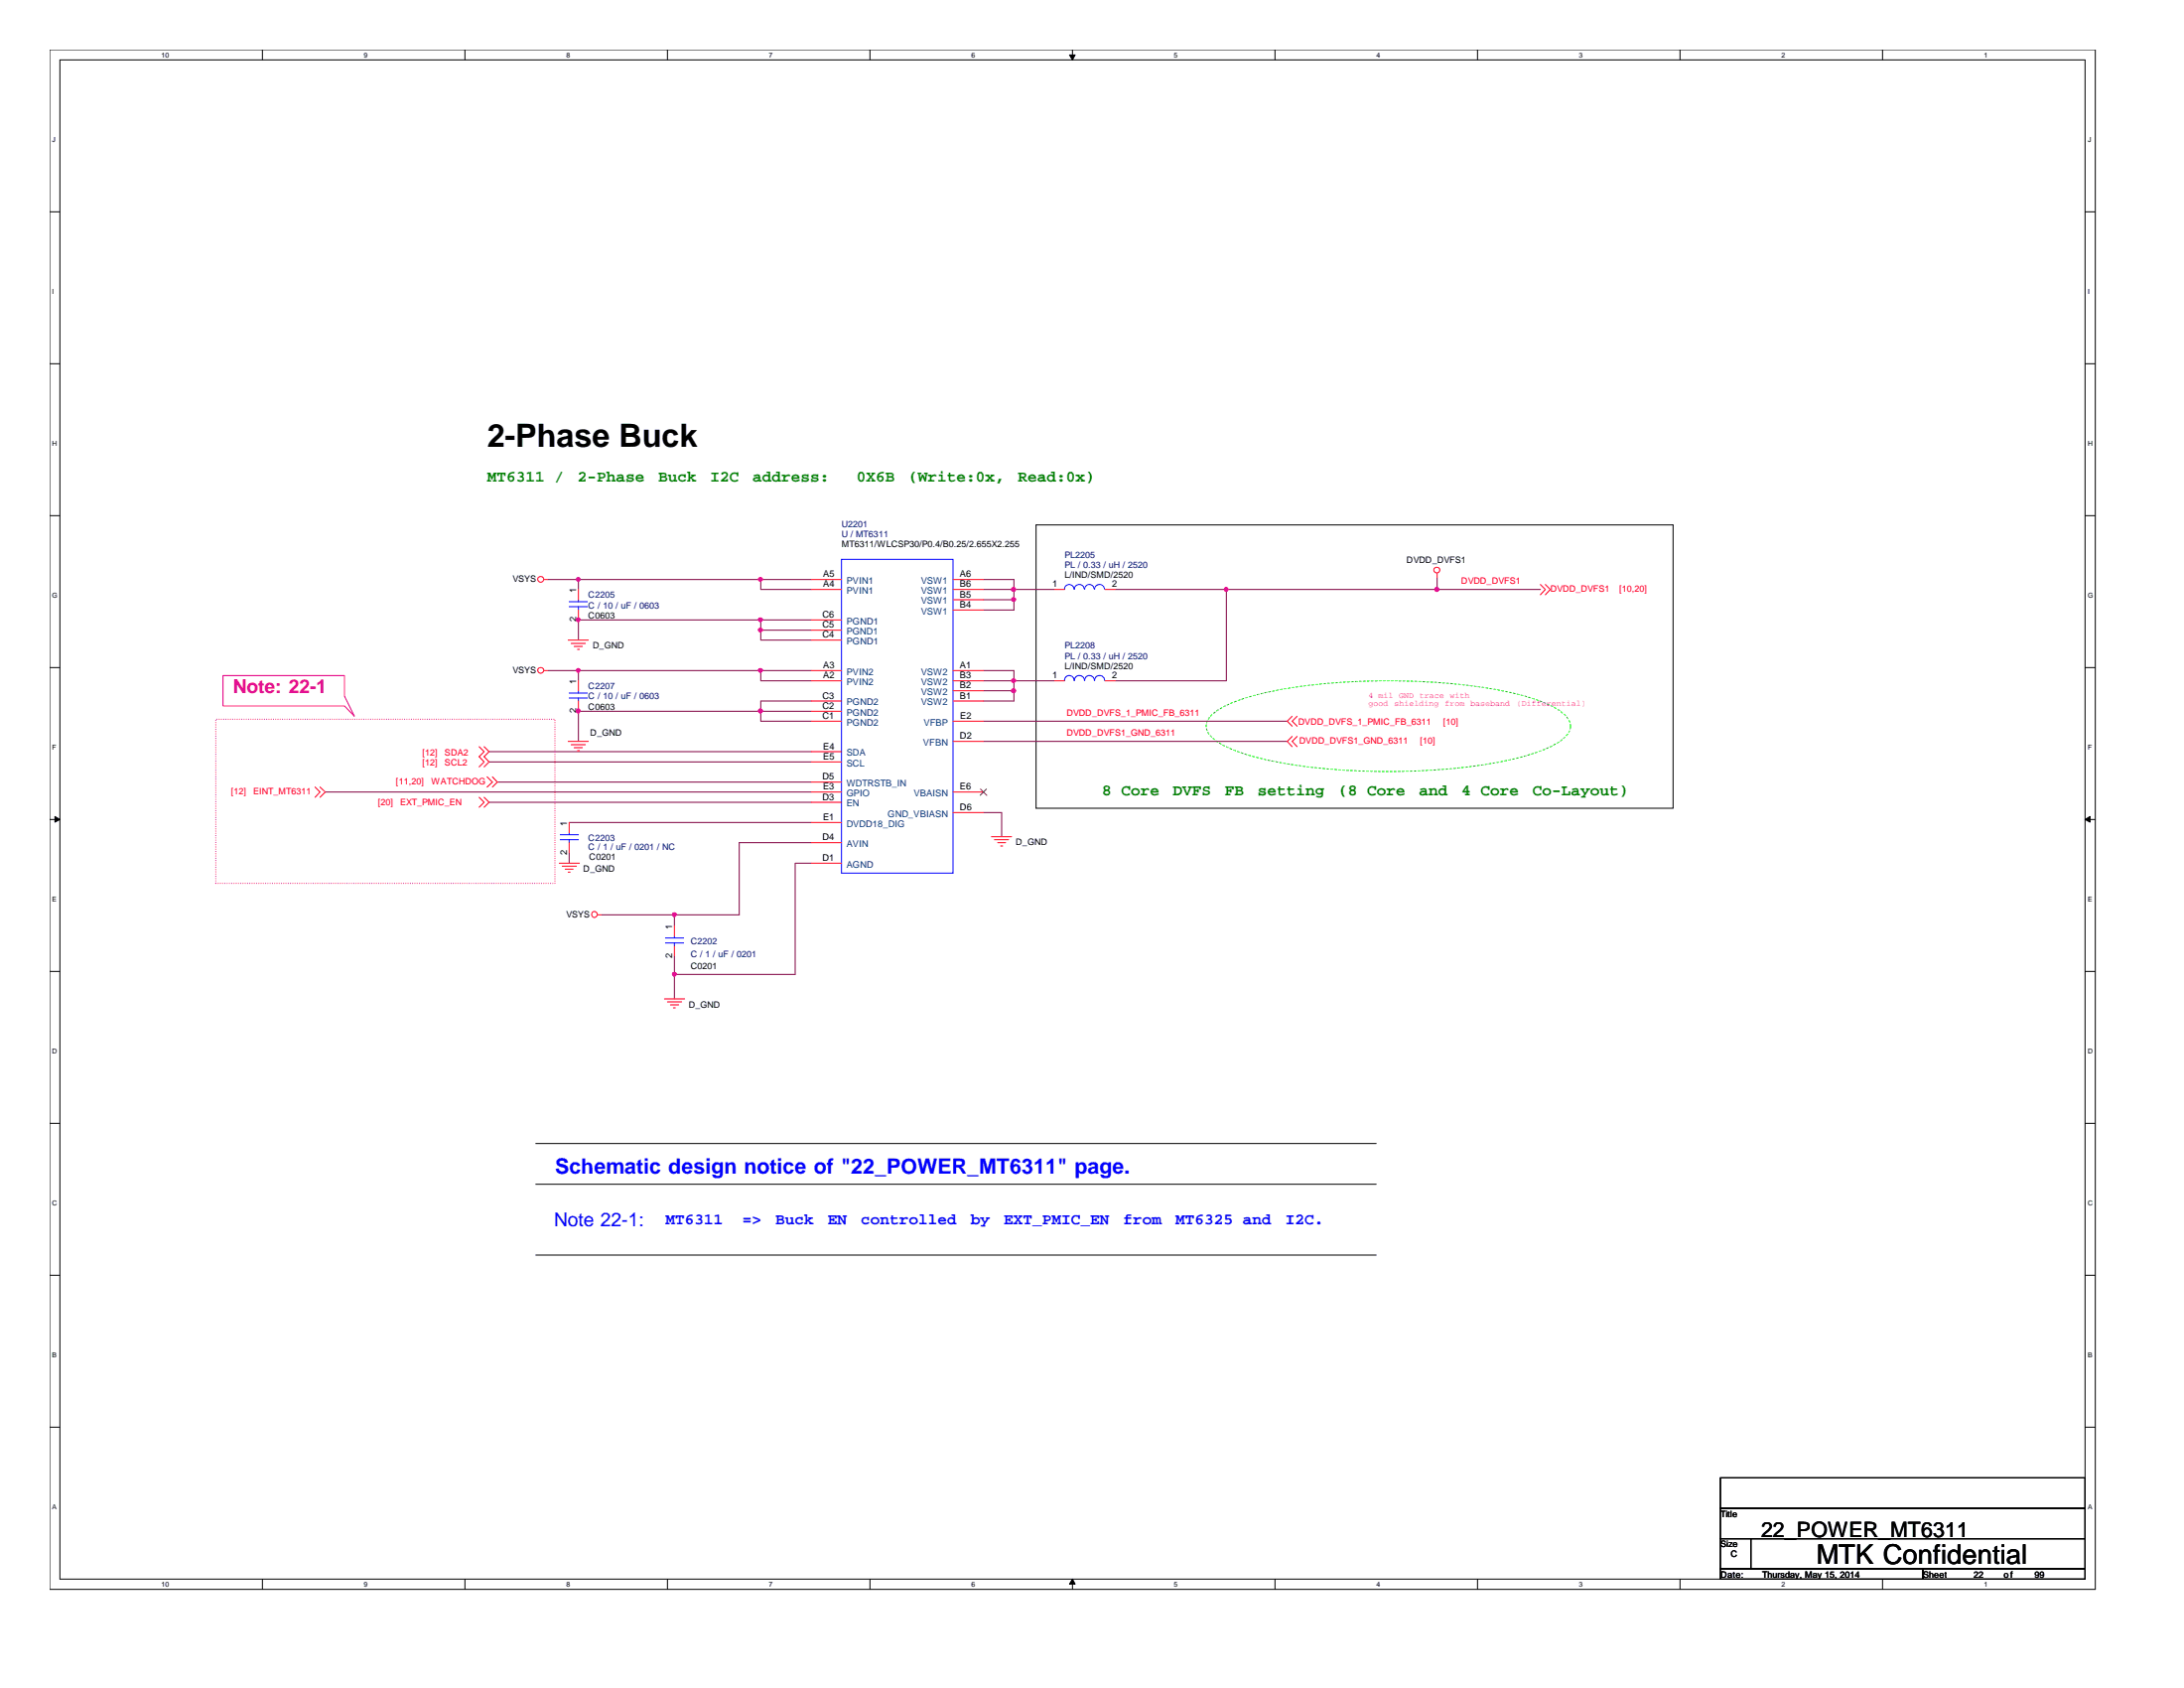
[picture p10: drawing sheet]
<svg xmlns="http://www.w3.org/2000/svg" width="279mm" height="216mm" viewBox="0 0 279 216" stroke-linecap="round" stroke-linejoin="round" font-family="sans-serif">
<path d="M6.3 6.3h261.8v197h-261.8zM7.7 7.7h259v194.3h-259z" fill="none" stroke="#000" stroke-width=".13"/>
<g fill="#fff">
<path d="M20.6 6.5h1v1h-1z"/>
<path d="M20.6 202.1h1v1.1h-1z"/>
</g>
<path d="M33.6 6.3v1.4M33.6 202v1.3" fill="none" stroke="#000" stroke-width=".13"/>
<g fill="#fff">
<path d="M46.5 6.5h.5v1h-.5z"/>
<path d="M46.5 202.1h.5v1.1h-.5z"/>
</g>
<path d="M59.5 6.3v1.4M59.5 202v1.3" fill="none" stroke="#000" stroke-width=".13"/>
<g fill="#fff">
<path d="M72.4 6.5h.5v1h-.5z"/>
<path d="M72.4 202.1h.5v1.1h-.5z"/>
</g>
<path d="M85.4 6.3v1.4M85.4 202v1.3" fill="none" stroke="#000" stroke-width=".13"/>
<g fill="#fff">
<path d="M98.3 6.5h.5v1h-.5z"/>
<path d="M98.3 202.1h.5v1.1h-.5z"/>
</g>
<path d="M111.3 6.3v1.4M111.3 202v1.3" fill="none" stroke="#000" stroke-width=".13"/>
<g fill="#fff">
<path d="M124.2 6.5h.6v1h-.6z"/>
<path d="M124.2 202.1h.6v1.1h-.6z"/>
</g>
<path d="M137.2 6.3v1.4M137.2 202v1.3" fill="none" stroke="#000" stroke-width=".13"/>
<g fill="#000" stroke="#000" stroke-width=".13">
<path d="M136.8 7h.7l-.3 .7z" fill-rule="evenodd"/>
<path d="M137.2 202l.3 .6h-.7z" fill-rule="evenodd"/>
</g>
<g fill="#fff">
<path d="M150.2 6.5h.5v1h-.5z"/>
<path d="M150.2 202.1h.5v1.1h-.5z"/>
</g>
<path d="M163.1 6.3v1.4M163.1 202v1.3" fill="none" stroke="#000" stroke-width=".13"/>
<g fill="#fff">
<path d="M176.1 6.5h.5v1h-.5z"/>
<path d="M176.1 202.1h.5v1.1h-.5z"/>
</g>
<path d="M189 6.3v1.4M189 202v1.3" fill="none" stroke="#000" stroke-width=".13"/>
<g fill="#fff">
<path d="M202 6.5h.5v1h-.5z"/>
<path d="M202 202.1h.5v1.1h-.5z"/>
</g>
<path d="M214.9 6.3v1.4M214.9 202v1.3" fill="none" stroke="#000" stroke-width=".13"/>
<g fill="#fff">
<path d="M227.9 6.5h.5v1h-.5z"/>
<path d="M227.9 202.1h.5v1.1h-.5z"/>
</g>
<path d="M240.8 6.3v1.4M240.8 202v1.3" fill="none" stroke="#000" stroke-width=".13"/>
<g fill="#fff">
<path d="M253.8 6.5h.5v1h-.5z"/>
<path d="M253.8 202.1h.5v1.1h-.5z"/>
<path d="M6.7 17.4h.5v1h-.5z"/>
<path d="M267.1 17.4h.4v1h-.4z"/>
<path d="M6.7 36.8h.2v1h-.2z"/>
<path d="M267.1 36.8h.2v1h-.2z"/>
</g>
<path d="M6.3 27.1h1.4M266.7 27.1h1.4" fill="none" stroke="#000" stroke-width=".13"/>
<g fill="#fff">
<path d="M6.7 56.2h.6v1h-.6z"/>
<path d="M267.1 56.2h.6v1h-.6z"/>
</g>
<path d="M6.3 46.5h1.4M266.7 46.5h1.4" fill="none" stroke="#000" stroke-width=".13"/>
<g fill="#fff">
<path d="M6.7 75.6h.7v1.1h-.7z"/>
<path d="M267.1 75.6h.7v1.1h-.7z"/>
</g>
<path d="M6.3 66h1.4M266.7 66h1.4" fill="none" stroke="#000" stroke-width=".13"/>
<g fill="#fff">
<path d="M6.7 95.1h.5v1h-.5z"/>
<path d="M267.1 95.1h.5v1h-.5z"/>
</g>
<path d="M6.3 85.4h1.4M266.7 85.4h1.4" fill="none" stroke="#000" stroke-width=".13"/>
<g fill="#fff">
<path d="M6.7 114.5h.6v1h-.6z"/>
<path d="M267.1 114.5h.6v1h-.6z"/>
</g>
<path d="M6.3 104.8h1.4M266.7 104.8h1.4" fill="none" stroke="#000" stroke-width=".13"/>
<g fill="#000" stroke="#000" stroke-width=".13">
<path d="M7 104.4l.7 .4-.7 .4z" fill-rule="evenodd"/>
<path d="M266.7 104.8l.7-.4v.8z" fill-rule="evenodd"/>
</g>
<g fill="#fff">
<path d="M6.7 133.9h.6v1.1h-.6z"/>
<path d="M267.1 133.9h.6v1.1h-.6z"/>
</g>
<path d="M6.3 124.2h1.4M266.7 124.2h1.4" fill="none" stroke="#000" stroke-width=".13"/>
<g fill="#fff">
<path d="M6.7 153.4h.6v1h-.6z"/>
<path d="M267.1 153.4h.6v1h-.6z"/>
</g>
<path d="M6.3 143.7h1.4M266.7 143.7h1.4" fill="none" stroke="#000" stroke-width=".13"/>
<g fill="#fff">
<path d="M6.7 172.8h.6v1h-.6z"/>
<path d="M267.1 172.8h.6v1h-.6z"/>
</g>
<path d="M6.3 163.1h1.4M266.7 163.1h1.4" fill="none" stroke="#000" stroke-width=".13"/>
<g fill="#fff">
<path d="M6.7 192.2h.5v1.1h-.5z"/>
<path d="M267.1 192.2h.5v1.1h-.5z"/>
</g>
<path d="M132.5 67.1h81.5v36.3h-81.5zM68.5 151.5h107.6M68.5 146.3h107.6M68.5 160.5h107.6M6.3 182.5h1.4M220.1 189h46.6v3.9h-46.6zM220.1 192.9h46.6v3.9h-46.6zM220.1 196.8h3.9v3.9h-3.9zM224 196.8h42.7v3.9h-42.7zM266.7 182.5h1.4M220.1 200.7h25.9v1.3h-25.9zM246 200.7h20.7v1.3h-20.7z" fill="none" stroke="#000" stroke-width=".13"/>
<path d="M154.8 91.7a8.3 8.3 0 0 1 3.5-2.1 53.2 53.2 0 0 1 14.6-2.4 78 78 0 0 1 21.2 1.6 17 17 0 0 1 5.8 2.3 1.9 1.9 0 0 1 .5 2.9 8.4 8.4 0 0 1-3.5 2.1 53.4 53.4 0 0 1-14.6 2.5 77.1 77.1 0 0 1-21.2-1.6 17.1 17.1 0 0 1-5.7-2.4 1.9 1.9 0 0 1-.6-2.9z" fill="none" stroke="#0f0" stroke-width=".13" stroke-dasharray=".3 .3"/>
<path d="M28.5 86.4h15.6v2.6l1.2 2.6-1.2-1.3h-15.6z" fill="none" stroke="#ff0080" stroke-width=".13"/>
<path d="M27.6 92h43.4v21h-43.4z" fill="none" stroke="#ff0080" stroke-width=".13" stroke-dasharray="0 .3"/>
<g fill="none" stroke="#800040" stroke-width=".13">
<path d="M70.1 74.1h33.7M74 74.1v1.3M97.3 74.1v1.3h6.5M97.3 79.3v2.6h6.5M103.8 79.3h-29.8v2.6M125.8 75.4h9.1M125.8 74.1h3.9v3.9h-3.9M125.8 76.7h3.9M142.7 75.4h54.4M156.9 75.4v11.7h-14.2M183.9 73.9v1.5M62.6 97.5h41.2"/>
<path d="M62.6 96.1h41.2M70.1 85.8h33.7M74 85.8v1.3M97.3 85.8v1.3h6.5M97.3 80.6h6.5M103.8 89.7h-6.5v2.5h6.5M103.8 91h-29.8v3.8M125.8 87.1h9.1M125.8 85.8h3.9v3.9h-3.9M125.8 92.2h38.9M125.8 94.8h38.9M125.8 88.3h3.9"/>
<path d="M41.6 101.3h62.2M62.6 102.6h41.2M63.6 100h40.2M72.8 105.2h31M72.8 109.1v1.3M86.3 117v1.4M103.8 110.4h-2.1v14.2h-15.4M103.8 107.8h-9.2v9.2h-17.6M125.8 103.9h2.3v3.1M86.3 122.3v5.5"/>
</g>
<g fill="#f0f" stroke="#f0f" stroke-width=".13">
<path d="M156.7 75.2l.1-.1 .3 .2-.1 .3h-.2h-.1z" fill-rule="evenodd"/>
<path d="M73.8 90.7h.2l.2 .1-.1 .3-.1 .1-.2-.1z" fill-rule="evenodd"/>
<path d="M73.8 73.9h.3l.1 .2-.1 .2h-.1h-.2z" fill-rule="evenodd"/>
<path d="M73.8 85.6h.3l.1 .1-.1 .2-.1 .1-.2-.1z" fill-rule="evenodd"/>
<path d="M73.8 79.1h.3l.1 .1-.1 .2-.1 .1-.2-.1z" fill-rule="evenodd"/>
<path d="M156.7 75.2l.1-.1 .3 .2-.1 .3h-.2h-.1z" fill-rule="evenodd"/>
<path d="M73.8 90.7h.2l.2 .1-.1 .3-.1 .1-.2-.1z" fill-rule="evenodd"/>
<path d="M73.8 73.9h.3l.1 .2-.1 .2h-.1h-.2z" fill-rule="evenodd"/>
<path d="M73.8 85.6h.3l.1 .1-.1 .2-.1 .1-.2-.1z" fill-rule="evenodd"/>
<path d="M73.8 79.1h.3l.1 .1-.1 .2-.1 .1-.2-.1z" fill-rule="evenodd"/>
<circle cx="97.3" cy="85.7" r=".25"/>
<circle cx="97.3" cy="90.9" r=".26"/>
<circle cx="97.3" cy="74.1" r=".25"/>
<circle cx="129.7" cy="75.4" r=".26"/>
<circle cx="129.7" cy="87" r=".25"/>
<circle cx="86.3" cy="124.6" r=".25"/>
<circle cx="129.7" cy="76.7" r=".25"/>
<circle cx="129.7" cy="88.4" r=".26"/>
<circle cx="97.3" cy="79.3" r=".25"/>
<circle cx="97.3" cy="80.6" r=".25"/>
<circle cx="183.8" cy="75.4" r=".26"/>
<circle cx="86.3" cy="117" r=".25"/>
</g>
<g fill="none" stroke="#f00" stroke-width=".13">
<path d="M69.6 74.1h.5M74 75.4v1.3M74 78v1.3M103.8 74.1h3.9M103.8 75.4h3.9M103.8 79.3h3.9M121.9 74.1h3.9M121.9 75.4h3.9M121.9 76.7h3.9M121.9 78h3.9M134.9 75.4h1.3M141.4 75.4h1.3"/>
<path d="M183.9 73.3v.6M197.1 74.8l.6 .6-.6 .7M197.7 74.8l.6 .6-.6 .7M61.3 95.5l.6 .6-.6 .7 .6 .7-.6 .6M61.9 95.5l.7 .6-.7 .7 .7 .7-.7 .6M62.3 99.4l.7 .6-.7 .7M63 99.4l.6 .6-.6 .7M69.6 85.8h.5M72.7 94.8h2.6M72.7 81.9h2.6M73.1 95.2h1.8M73.1 82.3h1.8"/>
<path d="M73.4 95.6h1.1M73.4 82.7h1.1M73.9 96h.2M73.9 83.1h.2M74 87.1v1.2M74 89.7v1.3M103.8 85.8h3.9M103.8 81.9h3.9M103.8 87.1h3.9M103.8 80.6h3.9M103.8 97.5h3.9M103.8 96.1h3.9"/>
<path d="M103.8 92.2h3.9M103.8 89.7h3.9M103.8 91h3.9M121.9 85.8h3.9M121.9 94.8h3.9M121.9 87.1h3.9M121.9 92.2h3.9M121.9 89.7h3.9M121.9 88.3h3.9M134.9 87.1h1.3M141.4 87.1h1.3M165.3 91.6l-.6 .6 .6 .7"/>
<path d="M165.3 94.2l-.6 .6 .6 .7M165.9 91.6l-.6 .6 .6 .7M165.9 94.2l-.6 .6 .6 .7M40.3 100.7l.6 .6-.6 .7M40.9 100.7l.7 .6-.7 .7M61.3 102l.6 .6-.6 .7M61.9 102l.7 .6-.7 .7M71.5 110.4h2.6M71.9 110.8h1.8M72.3 111.2h1M72.7 111.5h.2M72.8 105.2v1.3"/>
<path d="M72.8 107.8v1.3M76.5 117h.5M86.3 118.4v1.3M103.8 110.4h3.9M103.8 107.8h3.9M103.8 102.6h3.9M103.8 105.2h3.9M103.8 101.3h3.9M103.8 100h3.9M121.9 101.3h3.9M121.9 103.9h3.9M126.8 107h2.6"/>
<path d="M127.2 107.4h1.8M127.6 107.8h1.1M128 108.2h.3M85 127.8h2.6M85.4 128.1h1.8M85.8 128.5h1M86.1 128.9h.3M86.3 121v1.3"/>
<circle cx="69.2" cy="74.1" r=".37"/>
<circle cx="183.8" cy="72.9" r=".37"/>
<circle cx="69.2" cy="85.7" r=".37"/>
<circle cx="76" cy="117" r=".38"/>
</g>
<g fill="none" stroke="#00f" stroke-width=".13">
<path d="M72.8 77.6h2.3M72.8 77h2.3M74 76.7v.3M74 77.6v.4M107.7 71.5h14.2v40.2h-14.2zM136.2 75.4a.61 .61 0 0 1 .6-.6 .61 .61 0 0 1 .6 .6M137.5 75.4a.64 .64 0 0 1 .6-.6 .64 .64 0 0 1 .6 .6M138.8 75.4a.61 .61 0 0 1 .6-.6 .61 .61 0 0 1 .6 .6M140 75.4a.64 .64 0 0 1 .7-.6 .64 .64 0 0 1 .6 .6M72.8 89.3h2.3M72.8 88.6h2.3M74 88.3v.3"/>
<path d="M74 89.3v.4M136.2 87a.61 .61 0 0 1 .6-.6 .61 .61 0 0 1 .6 .6M137.5 87a.63 .63 0 0 1 .6-.6 .63 .63 0 0 1 .6 .6M138.8 87a.61 .61 0 0 1 .6-.6 .61 .61 0 0 1 .6 .6M140 87a.64 .64 0 0 1 .7-.6 .64 .64 0 0 1 .6 .6M71.7 107.4h2.3M71.7 106.8h2.3M72.8 106.5v.3M72.8 107.4v.4M85.1 120h2.4M86.3 119.7v.3M85.1 120.6h2.4"/>
<path d="M86.3 120.6v.4"/>
</g>
<path d="M125.4 100.9l.8 .8M126.2 100.9l-.8 .8" fill="none" stroke="#804000" stroke-width=".13"/>
<text font-size="4.1" x="62.3" y="57.2">2-Phase Buck</text>
<text font-size="3.5" x="232.4" y="200">MTK Confidential</text>
<text font-size="2.7" fill="#00f" x="71" y="150.1">Schematic design notice of &quot;22_POWER_MT6311&quot; page.</text>
<text font-size="2.7" x="225.3" y="196.6">22_POWER_MT6311</text>
<text font-size="2.5" fill="#ff0080" x="29.8" y="88.6">Note: 22-1</text>
<text font-size="2.5" fill="#00f" x="70.9" y="156.8">Note 22-1:</text>
<g font-size="2" fill="#008000">
<text x="62.3" y="61.6">MT6311 /</text>
<text x="73.9" y="61.6">2-Phase</text>
<text x="84.2" y="61.6">Buck</text>
<text x="90.8" y="61.6">I2C</text>
<text x="96.3" y="61.6">address:</text>
<text x="109.6" y="61.6">0X6B</text>
<text x="116.2" y="61.6">(Write:0x,</text>
<text x="130.2" y="61.6">Read:0x)</text>
<text x="141" y="101.7">8 Core</text>
<text x="150" y="101.7">DVFS</text>
<text x="156.7" y="101.7">FB</text>
<text x="160.9" y="101.7">setting</text>
<text x="171.2" y="101.7">(8 Core</text>
<text x="181.5" y="101.7">and</text>
<text x="186.9" y="101.7">4 Core</text>
<text x="196" y="101.7">Co-Layout)</text>
</g>
<g font-size="2" fill="#00f">
<text x="85.1" y="156.6">MT6311</text>
<text x="95" y="156.6">=&gt;</text>
<text x="99.2" y="156.6">Buck</text>
<text x="105.9" y="156.6">EN</text>
<text x="110.1" y="156.6">controlled</text>
<text x="124.2" y="156.6">by</text>
<text x="128.4" y="156.6">EXT_PMIC_EN</text>
<text x="143.7" y="156.6">from</text>
<text x="150.4" y="156.6">MT6325 and</text>
<text x="164.4" y="156.6">I2C.</text>
</g>
<g font-size="1.2">
<text x="73.7" y="75.8" transform="rotate(-90 73.7 75.8)">1</text>
<text x="105.3" y="73.8">A5</text>
<text x="105.3" y="75.1">A4</text>
<text x="122.8" y="73.8">A6</text>
<text x="122.8" y="75.1">B6</text>
<text x="122.8" y="76.4">B5</text>
<text x="122.8" y="77.7">B4</text>
<text x="134.6" y="75.1">1</text>
<text x="142.2" y="75.1">2</text>
<text x="73.7" y="79.5" transform="rotate(-90 73.7 79.5)">2</text>
<text x="105.2" y="80.3">C5</text>
<text x="105.2" y="79">C6</text>
<text x="105.2" y="81.6">C4</text>
<text x="73.7" y="87.5" transform="rotate(-90 73.7 87.5)">1</text>
<text x="105.2" y="89.4">C3</text>
<text x="105.3" y="85.5">A3</text>
<text x="105.3" y="86.8">A2</text>
<text x="122.8" y="85.5">A1</text>
<text x="122.8" y="86.8">B3</text>
<text x="122.8" y="88.1">B2</text>
<text x="122.8" y="89.4">B1</text>
<text x="134.6" y="86.8">1</text>
<text x="142.2" y="86.8">2</text>
<text x="73.7" y="91.2" transform="rotate(-90 73.7 91.2)">2</text>
<text x="105.2" y="90.7">C2</text>
<text x="105.2" y="91.9">C1</text>
<text x="105.3" y="95.8">E4</text>
<text x="122.8" y="94.5">D2</text>
<text x="122.8" y="91.9">E2</text>
<text x="105.2" y="99.7">D5</text>
<text x="105.3" y="101">E3</text>
<text x="105.3" y="97.2">E5</text>
<text x="122.8" y="101">E6</text>
<text x="72.5" y="105.6" transform="rotate(-90 72.5 105.6)">1</text>
<text x="105.2" y="102.3">D3</text>
<text x="105.2" y="107.5">D4</text>
<text x="105.3" y="104.9">E1</text>
<text x="122.8" y="103.6">D6</text>
<text x="72.5" y="109.3" transform="rotate(-90 72.5 109.3)">2</text>
<text x="105.2" y="110.1">D1</text>
<text x="86" y="118.8" transform="rotate(-90 86 118.8)">1</text>
<text x="86" y="122.6" transform="rotate(-90 86 122.6)">2</text>
</g>
<g font-size="1.2" fill="#004080">
<text x="108.3" y="74.7">PVIN1</text>
<text x="108.3" y="75.9">PVIN1</text>
<text x="117.8" y="74.7">VSW1</text>
<text x="117.8" y="75.9">VSW1</text>
<text x="117.8" y="77.3">VSW1</text>
<text x="108.3" y="81.2">PGND1</text>
<text x="108.3" y="79.8">PGND1</text>
<text x="108.3" y="82.4">PGND1</text>
<text x="117.8" y="78.6">VSW1</text>
<text x="108.3" y="86.3">PVIN2</text>
<text x="108.3" y="87.6">PVIN2</text>
<text x="117.8" y="86.3">VSW2</text>
<text x="117.8" y="87.6">VSW2</text>
<text x="117.8" y="88.9">VSW2</text>
<text x="108.3" y="90.2">PGND2</text>
<text x="108.3" y="91.5">PGND2</text>
<text x="108.3" y="92.8">PGND2</text>
<text x="117.8" y="90.2">VSW2</text>
<text x="118.1" y="95.4">VFBN</text>
<text x="118.2" y="92.8">VFBP</text>
<text x="108.3" y="101.9">GPIO</text>
<text x="108.3" y="98">SCL</text>
<text x="108.3" y="96.7">SDA</text>
<text x="108.3" y="100.6">WDTRSTB_IN</text>
<text x="116.9" y="101.9">VBAISN</text>
<text x="108.3" y="103.2">EN</text>
<text x="108.3" y="105.7">DVDD18_DIG</text>
<text x="113.6" y="104.5">GND_VBIASN</text>
<text x="108.3" y="111">AGND</text>
<text x="108.3" y="108.3">AVIN</text>
</g>
<g font-size="1.1" fill="#000080">
<text x="107.7" y="67.4">U2201</text>
<text x="107.7" y="68.7">U / MT6311</text>
<text x="136.2" y="71.3">PL2205</text>
<text x="75.3" y="76.5">C2205</text>
<text x="75.3" y="77.8">C / 10 / uF / 0603</text>
<text x="136.2" y="72.6">PL / 0.33 / uH / 2520</text>
<text x="136.2" y="83">PL2208</text>
<text x="75.3" y="88.2">C2207</text>
<text x="75.3" y="89.5">C / 10 / uF / 0603</text>
<text x="136.2" y="84.3">PL / 0.33 / uH / 2520</text>
<text x="75.3" y="107.6">C2203</text>
<text x="75.3" y="108.8">C / 1 / uF / 0201 / NC</text>
<text x="88.3" y="120.8">C2202</text>
<text x="88.3" y="122.4">C / 1 / uF / 0201</text>
</g>
<g font-size="1.1">
<text x="107.7" y="70">MT6311/WLCSP30/P0.4/B0.25/2.655X2.255</text>
<text x="180" y="72">DVDD_DVFS1</text>
<text x="65.6" y="74.4">VSYS</text>
<text x="136.2" y="73.9">L/IND/SMD/2520</text>
<text x="75.3" y="79.1">C0603</text>
<text x="75.8" y="83">D_GND</text>
<text x="65.6" y="86.1">VSYS</text>
<text x="136.2" y="85.6">L/IND/SMD/2520</text>
<text x="75.3" y="90.8">C0603</text>
<text x="75.5" y="94.1">D_GND</text>
<text x="74.6" y="111.5">D_GND</text>
<text x="75.4" y="109.9">C0201</text>
<text x="130" y="108.1">D_GND</text>
<text x="72.4" y="117.3">VSYS</text>
<text x="88.3" y="123.9">C0201</text>
<text x="88.1" y="128.9">D_GND</text>
<text x="220.1" y="194">Title</text>
<text x="220.1" y="197.9">Size</text>
<text x="220.1" y="201.8">Date:</text>
<text x="221.4" y="199.2">C</text>
<text x="225.4" y="201.8">Thursday, May 15, 2014</text>
<text x="246" y="201.8">Sheet</text>
<text x="252.5" y="201.8">22</text>
<text x="256.4" y="201.8">o f</text>
<text x="260.3" y="201.8">99</text>
</g>
<g font-size="1.1" fill="#f00">
<text x="186.9" y="74.7">DVDD_DVFS1</text>
<text x="198.3" y="75.7">DVDD_DVFS1</text>
<text x="207.1" y="75.7">[10,20]</text>
<text x="136.4" y="91.6">DVDD_DVFS_1_PMIC_FB_6311</text>
<text x="136.4" y="94.1">DVDD_DVFS1_GND_6311</text>
<text x="166.1" y="92.7">DVDD_DVFS_1_PMIC_FB_6311</text>
<text x="166.2" y="95.2">DVDD_DVFS1_GND_6311</text>
<text x="181.7" y="95.2">[10]</text>
<text x="184.6" y="92.7">[10]</text>
<text x="29.5" y="101.6">[12]</text>
<text x="32.4" y="101.6">EINT_MT6311</text>
<text x="50.7" y="100.3">[11,20]</text>
<text x="54" y="97.9">[12]</text>
<text x="54" y="96.6">[12]</text>
<text x="55.2" y="100.3">WATCHDOG</text>
<text x="56.9" y="97.9">SCL2</text>
<text x="56.9" y="96.6">SDA2</text>
<text x="48.3" y="103">[20]</text>
<text x="51.2" y="103">EXT_PMIC_EN</text>
</g>
<g font-size="1.1" fill="#f0f">
<text x="175" y="89.3">4 mil GND trace with</text>
<text x="175" y="90.3">good</text>
<text x="178.4" y="90.3">shielding</text>
<text x="184.8" y="90.3">from</text>
<text x="188.1" y="90.3">baseband</text>
<text x="194" y="90.3">(Differential)</text>
</g>
<g font-size=".9">
<text x="20.6" y="7.3">10</text>
<text x="46.5" y="7.3">9</text>
<text x="72.4" y="7.3">8</text>
<text x="98.3" y="7.3">7</text>
<text x="124.2" y="7.3">6</text>
<text x="150.2" y="7.3">5</text>
<text x="176.1" y="7.3">4</text>
<text x="202" y="7.3">3</text>
<text x="227.9" y="7.3">2</text>
<text x="253.8" y="7.3">1</text>
<text x="6.7" y="18.2">J</text>
<text x="267.1" y="18.2">J</text>
<text x="6.7" y="37.6">I</text>
<text x="267.1" y="37.6">I</text>
<text x="6.7" y="57">H</text>
<text x="267.1" y="57">H</text>
<text x="6.7" y="76.5">G</text>
<text x="267.1" y="76.5">G</text>
<text x="6.7" y="95.9">F</text>
<text x="267.1" y="95.9">F</text>
<text x="6.7" y="115.3">E</text>
<text x="267.1" y="115.3">E</text>
<text x="6.7" y="134.7">D</text>
<text x="267.1" y="134.7">D</text>
<text x="6.7" y="154.2">C</text>
<text x="267.1" y="154.2">C</text>
<text x="6.7" y="173.6">B</text>
<text x="267.1" y="173.6">B</text>
<text x="6.7" y="193">A</text>
<text x="267.1" y="193">A</text>
<text x="20.6" y="202.9">10</text>
<text x="46.5" y="202.9">9</text>
<text x="72.4" y="202.9">8</text>
<text x="98.3" y="202.9">7</text>
<text x="124.2" y="202.9">6</text>
<text x="150.2" y="202.9">5</text>
<text x="176.1" y="202.9">4</text>
<text x="202" y="202.9">3</text>
<text x="227.9" y="202.9">2</text>
<text x="253.8" y="202.9">1</text>
</g>
</svg>
